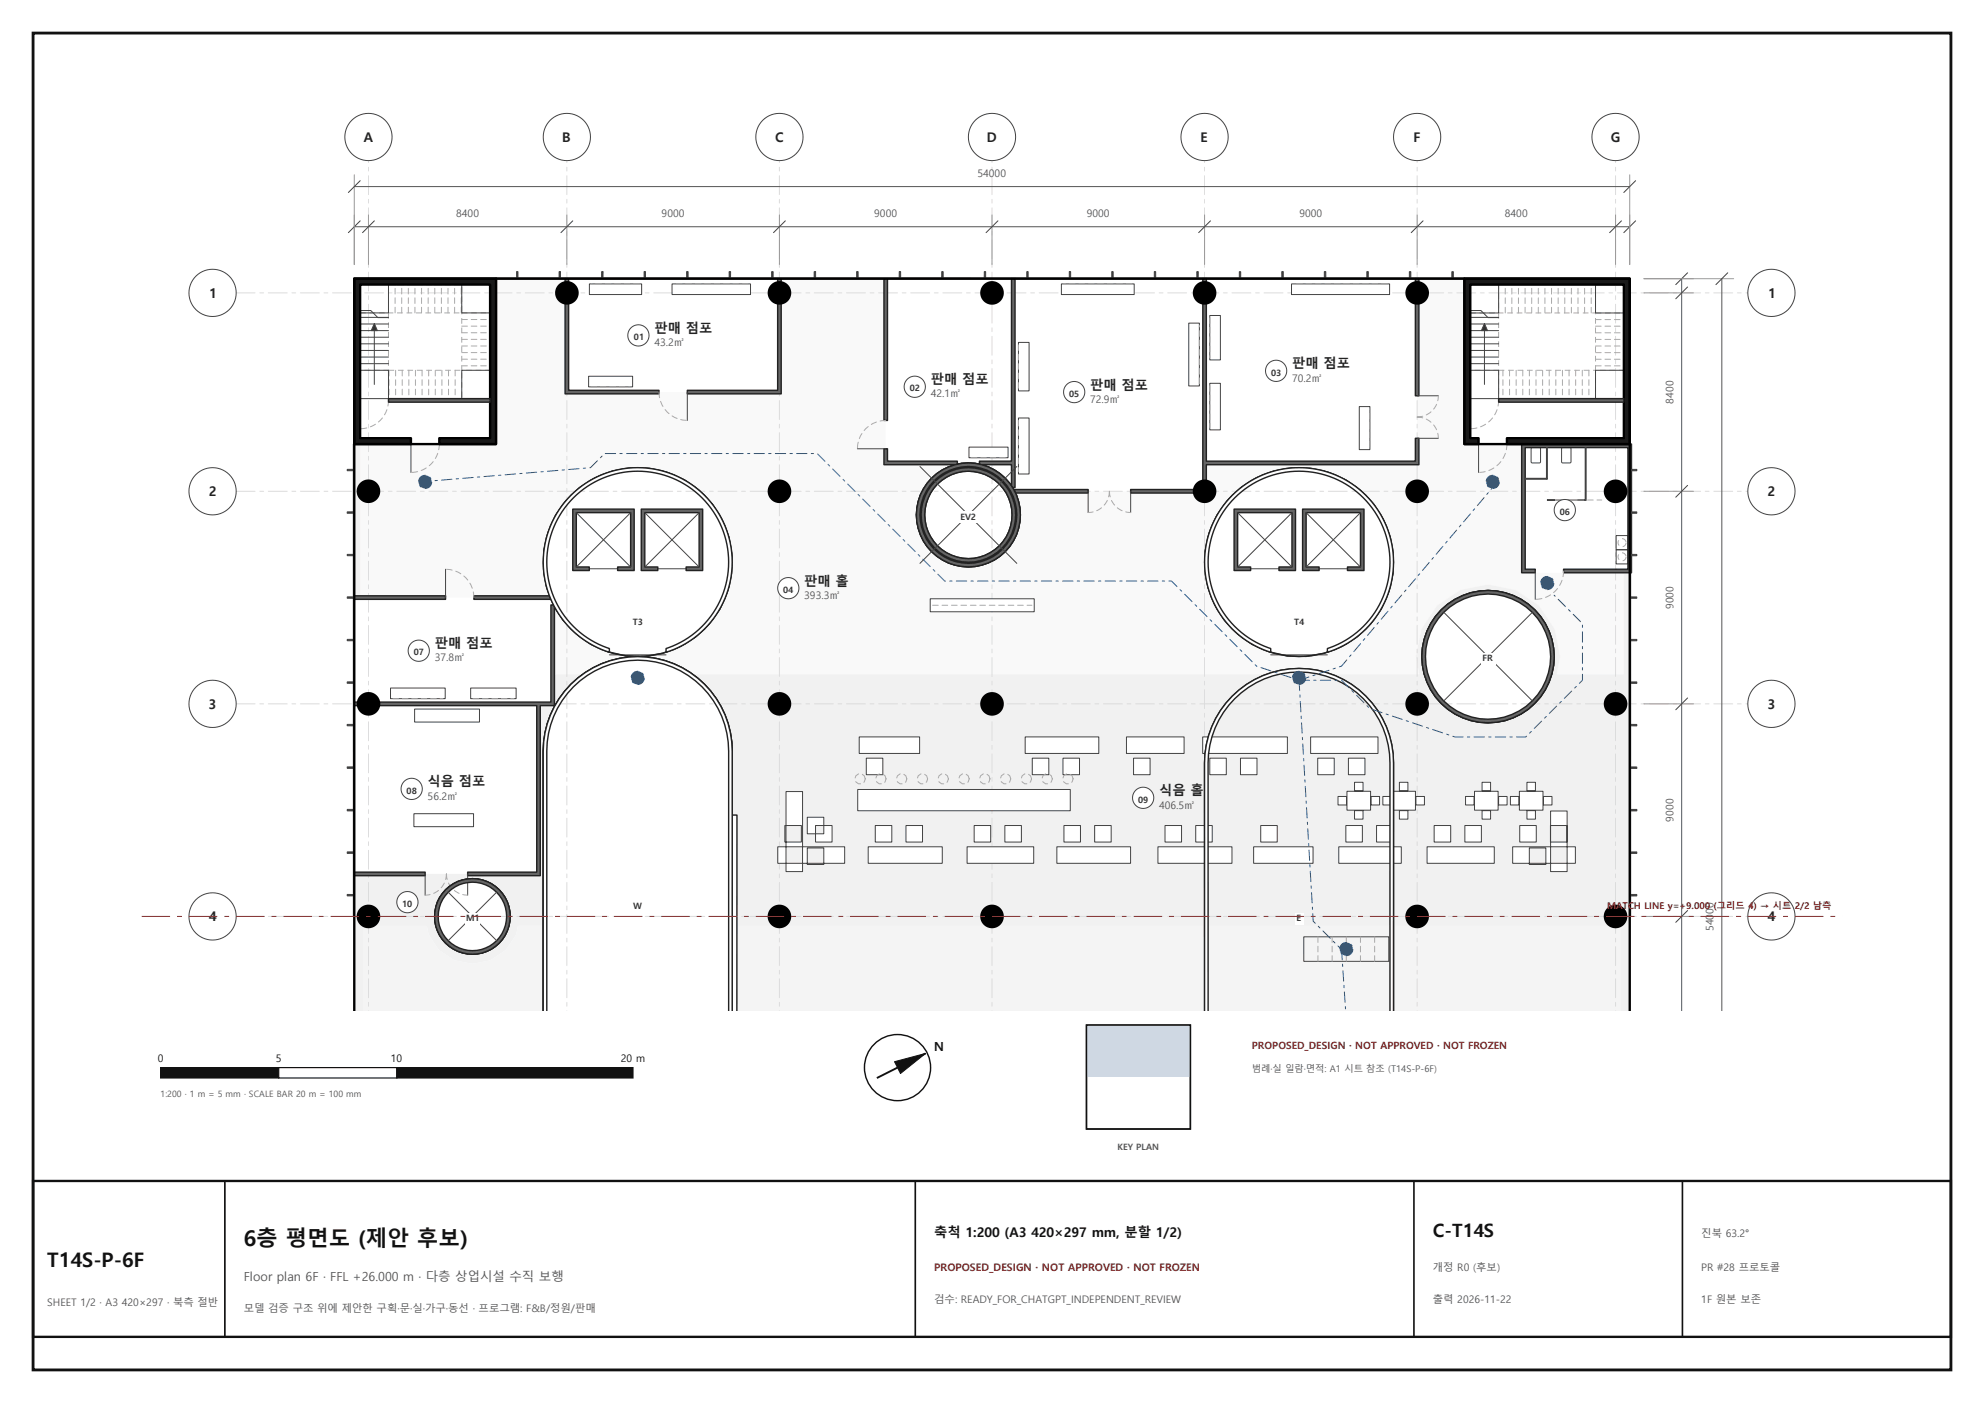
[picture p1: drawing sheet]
<svg xmlns="http://www.w3.org/2000/svg" width="420mm" height="297mm" viewBox="0 0 420 297" stroke-linecap="round" stroke-linejoin="round" font-family="sans-serif">
<path d="M7 7h406v283h-406z" fill="none" stroke="#111" stroke-width=".6"/>
<g fill="#fff">
<path d="M120 59h45v24h-45z" fill-rule="evenodd"/>
<path d="M187.5 59h27v39h-27z" fill-rule="evenodd"/>
<path d="M255 59h45v39h-45z" fill-rule="evenodd"/>
</g>
<path d="M105 59h15v23.9l.1 .1h44.8l.1-24h22.5v38.9l16.5 .2a10.7 10.7 0 0 0-4.5 1.4l-1.2 .8a11 11 0 0 0-4.3 8.7l.2 2.1a10.8 10.8 0 0 0 4.1 6.6l2.5 1.5 2.8 .7 1.4 .1a11 11 0 0 0 5.5-1.5l2.3-1.7 1.7-2.3 1.1-2.6 .4-2.9a10.5 10.5 0 0 0-1.3-5.1l40.2 .1 .1-.1v-5.9h44.9l.1-39h10v34.9l12.3 .1-.2 .4v26.5l.1 .3 21.6 .1v21.5h-14.3l.8-3.8-1.2-5.7-3.2-5-5.1-3.4-5.8-1.1-5.9 1.2-5 3.3-3.2 5-1.1 5.6 .7 3.8h-153.9a18.9 18.9 0 0 0-7.7-3.3l-1.9-.3a19.6 19.6 0 0 0-13.6 3.7h-6.4v-15.2l-.3-.7a19.9 19.9 0 0 0 21.2 11.9 19.9 19.9 0 0 0 16.9-17.4 19.5 19.5 0 0 0-.5-7.8l-1.5-3.6a20.7 20.7 0 0 0-15.4-10.8l-3.9-.1a19.9 19.9 0 0 0-13.7 6.9 19.9 19.9 0 0 0-3.8 6.8 19.2 19.2 0 0 0 .6 13.7h-40.3v-32.5l28.7-.1zM255 119a20 20 0 0 0 40 0 20 20 0 0 0-40 0z" fill-rule="evenodd" fill="#f9f9f9"/>
<g fill="#fff">
<path d="M214.5 59h40.5v45h-40.2l-.3-.5z" fill-rule="evenodd"/>
<path d="M75 126.5h41.6l.4 1.1v21.4h-42z" fill-rule="evenodd"/>
<path d="M75 149h39v36h-39z" fill-rule="evenodd"/>
</g>
<g fill="#f1f1f1">
<path d="M146.6 142.8l153.7-.1 .1-.1-.6-3.7 1.1-5.6 3.2-5 4.9-3.3 6-1.3 5.8 1.2 5.1 3.4 3.2 5 1.2 5.7-.7 3.7 14 .1 .2-.2v-21.3h1.2v92.7h-2v-17.9l-.1-.1h-186.9v-23.3l-.1-.2h-.9v-13.5a19.9 19.9 0 0 0-7.3-15.5zM301 139a14 14 0 0 0 28 0 14 14 0 0 0-28 0z" fill-rule="evenodd"/>
<path d="M75 94h1.3v32.5h-1.2l-.1 .2v58.3h38.9l.1-36 3-.1v-6.1h6.3l.5-.3a19.6 19.6 0 0 0-5.4 5.4l-1 1.7a20.6 20.6 0 0 0-2.4 9.4v55v-17.9l-.2-.1h-5.1l-.5 2-2.3 3.2-3.1 2-3.8 .8-3.7-.7-3.2-2.1-2.2-3-.6-2.2h-13.2l-.1 18h-2zM92 194a8 8 0 0 0 16 0 8 8 0 0 0-16 0z" fill-rule="evenodd"/>
</g>
<path d="M77 196h13.4l.3 1.6 .2 .6 2.2 3 3.1 2 3.8 .8 3.9-.8 3-2 2.3-3.2 .4-2h5.4v18h41v-18h187v18h-268h30h-28zM252.6 214h44.8zM233 214h14zM194 214h22zM194 214h22zM112.6 214h44.8z" fill-rule="evenodd" fill="#f4f4f4"/>
<g fill="none" stroke="#222" stroke-width=".3">
<path d="M119.8 106a20 20 0 0 1 25-4.3 20 20 0 0 1 9.2 23.5 20 20 0 0 1-28.8 11.2 20.2 20.2 0 0 1-8-8.4 20 20 0 0 1 .4-18.8zM259.8 106a20 20 0 0 1 28.2-2.1 20 20 0 0 1 2.1 28.1 20 20 0 0 1-28.1 2.2 20.7 20.7 0 0 1-6.8-17.6 22.4 22.4 0 0 1 4.6-10.6zM115 214v-55a20 20 0 0 1 20-20 20 20 0 0 1 20 20v13.5h1v41.5"/>
<circle cx="205" cy="109" r="11"/>
<circle cx="315" cy="139" r="14"/>
<circle cx="100" cy="194" r="8"/>
</g>
<path d="M50 62h320M50 104h320M50 149h320M50 194h320M78 214v-180M120 214v-180M165 214v-180M210 214v-180M255 214v-180M300 214v-180M342 214v-180" fill="none" stroke="#dcdcdc" stroke-width=".21" stroke-dasharray="4 1 .8 1"/>
<path d="M142.3 60.1h16.6v2.3h-16.6zM124.8 60.1h11v2.3h-11zM124.6 79.7h9.3v2.2h-9.3z" fill-rule="evenodd" fill="#fff" stroke="#444" stroke-width=".21"/>
<path d="M135.3 60.1h-10M158.4 60.1h-15.6M125.1 81.9h8.3" fill="none" stroke="#aaa" stroke-width=".21" stroke-dasharray="1.2 .8"/>
<path d="M205.1 94.7h8.3v2.2h-8.3z" fill-rule="evenodd" fill="#fff" stroke="#444" stroke-width=".21"/>
<path d="M205.6 96.9h7.3" fill="none" stroke="#aaa" stroke-width=".21" stroke-dasharray="1.2 .8"/>
<path d="M273.4 60.1h20.8v2.3h-20.8zM256.1 66.8h2.3v9.4h-2.3zM256.1 81.1h2.3v9.9h-2.3zM287.7 86.1h2.3v9.1h-2.3z" fill-rule="evenodd" fill="#fff" stroke="#444" stroke-width=".21"/>
<path d="M256.1 67.3v8.4M293.7 60.1h-19.8M256.1 81.6v8.9M290 94.7v-8.1" fill="none" stroke="#aaa" stroke-width=".21" stroke-dasharray="1.2 .8"/>
<path d="M196.9 126.8h22v2.7h-22z" fill-rule="evenodd" fill="#fff" stroke="#444" stroke-width=".21"/>
<path d="M197.4 128.1h21" fill="none" stroke="#aaa" stroke-width=".21" stroke-dasharray="1.2 .8"/>
<path d="M251.7 68.4h2.2v13.3h-2.2zM224.7 60.1h15.4v2.3h-15.4zM215.6 72.5h2.2v10.2h-2.2zM215.6 88.5h2.2v11.8h-2.2z" fill-rule="evenodd" fill="#fff" stroke="#444" stroke-width=".21"/>
<path d="M215.6 73v9.2M239.6 60.1h-14.4M215.6 89v10.8M253.9 81.2v-12.3" fill="none" stroke="#aaa" stroke-width=".21" stroke-dasharray="1.2 .8"/>
<path d="M82.7 145.7h11.5v2.2h-11.5zM99.6 145.7h9.7v2.2h-9.7z" fill-rule="evenodd" fill="#fff" stroke="#444" stroke-width=".21"/>
<path d="M83.2 147.9h10.5M100.1 147.9h8.7" fill="none" stroke="#aaa" stroke-width=".21" stroke-dasharray="1.2 .8"/>
<g fill="#fff" stroke="#444" stroke-width=".21">
<path d="M87.8 150.1h13.7v2.8h-13.7zM87.6 172.3h12.6v2.7h-12.6z" fill-rule="evenodd"/>
<path d="M164.6 179.3v3.5h14.2v-3.5zM166.1 174.8v3.5h3.5v-3.5zM172.6 174.8v3.5h3.5v-3.5zM183.8 179.3v3.5h15.7v-3.5zM185.3 174.8v3.5h3.5v-3.5zM191.8 174.8v3.5h3.5v-3.5zM204.7 179.3v3.5h14.1v-3.5zM206.2 174.8v3.5h3.5v-3.5zM212.7 174.8v3.5h3.5v-3.5zM223.7 179.3v3.5h15.6v-3.5zM225.2 174.8v3.5h3.5v-3.5zM231.7 174.8v3.5h3.5v-3.5zM245.1 179.3v3.5h15.7v-3.5zM246.6 174.8v3.5h3.5v-3.5zM253.1 174.8v3.5h3.5v-3.5zM265.4 179.3v3.5h12.6v-3.5zM266.9 174.8v3.5h3.5v-3.5zM283.4 179.3v3.5h13.2v-3.5zM284.9 174.8v3.5h3.5v-3.5zM291.4 174.8v3.5h3.5v-3.5zM302.1 179.3v3.5h14.2v-3.5zM303.6 174.8v3.5h3.5v-3.5zM310.1 174.8v3.5h3.5v-3.5zM320.2 179.3v3.5h13.3v-3.5zM321.7 174.8v3.5h3.5v-3.5zM328.2 174.8v3.5h3.5v-3.5zM181.9 156v3.5h12.8v-3.5zM183.4 160.5v3.5h3.5v-3.5zM217 156v3.5h15.6v-3.5zM218.5 160.5v3.5h3.5v-3.5zM225 160.5v3.5h3.5v-3.5zM238.5 156v3.5h12.2v-3.5zM240 160.5v3.5h3.5v-3.5zM254.6 156v3.5h17.9v-3.5zM256.1 160.5v3.5h3.5v-3.5zM262.6 160.5v3.5h3.5v-3.5zM277.5 156v3.5h14.2v-3.5zM279 160.5v3.5h3.5v-3.5zM285.5 160.5v3.5h3.5v-3.5zM166.4 167.6v16.9h3.5v-16.9zM170.9 179.5v3.5h3.5v-3.5zM170.9 173v3.5h3.5v-3.5zM328.2 171.7v12.8h3.5v-12.8zM323.7 179.5v3.5h3.5v-3.5zM181.6 167.1v4.5h45v-4.5zM285.1 167.5v4h5v-4zM283.2 168.6v1.8h1.8v-1.8zM290.2 168.6v1.8h1.8v-1.8zM286.7 171.6v1.8h1.8v-1.8zM286.7 165.6v1.8h1.8v-1.8zM294.6 167.5v4h5v-4zM292.7 168.6v1.8h1.8v-1.8zM299.7 168.6v1.8h1.8v-1.8zM296.2 171.6v1.8h1.8v-1.8zM296.2 165.6v1.8h1.8v-1.8zM312.1 167.5v4h5v-4zM310.2 168.6v1.8h1.8v-1.8zM317.2 168.6v1.8h1.8v-1.8zM313.7 171.6v1.8h1.8v-1.8zM313.7 165.6v1.8h1.8v-1.8zM321.6 167.5v4h5v-4zM319.7 168.6v1.8h1.8v-1.8zM326.7 168.6v1.8h1.8v-1.8zM323.2 171.6v1.8h1.8v-1.8zM323.2 165.6v1.8h1.8v-1.8z" fill-rule="evenodd"/>
</g>
<g fill="none" stroke="#aaa" stroke-width=".21" stroke-dasharray="1.2 .8">
<path d="M82.4 78.4v6M83.6 66.2v-6M83.8 78.4v6M85 66.2v-6M85.2 78.4v6M86.4 66.2v-6M86.6 78.4v6M87.8 66.2v-6M88 78.4v6M89.2 66.2v-6M89.4 78.4v6M90.6 66.2v-6"/>
<path d="M90.7 78.4v6M92 66.2v-6M92.1 78.4v6M93.4 66.2v-6M93.5 78.4v6M94.8 66.2v-6M94.9 78.4v6M96.2 66.2v-6M96.3 78.4v6M97.6 66.2v-6M97.7 67.6h6M97.7 69h6"/>
<path d="M97.7 70.4h6M97.7 71.8h6M97.7 73.2h6M97.7 74.6h6M97.7 76h6M97.7 77.4h6M183.2 164.9l-.2-.7-.6-.4h-.7l-.5 .4-.2 .7 .2 .6 .5 .4h.7l.6-.4 .2-.6M187.6 164.9l-.2-.7-.6-.4h-.7l-.5 .4-.2 .7 .2 .6 .5 .4h.7l.6-.4 .2-.6M192 164.9l-.2-.7-.6-.4h-.7l-.5 .4-.2 .7 .2 .6 .5 .4h.7l.6-.4 .2-.6M196.4 164.9l-.2-.7-.6-.4h-.7l-.5 .4-.2 .7 .2 .6 .5 .4h.7l.6-.4 .2-.6M200.8 164.9l-.2-.7-.6-.4h-.7l-.5 .4-.2 .7 .2 .6 .5 .4h.7l.6-.4 .2-.6M205.2 164.9l-.2-.7-.6-.4h-.7l-.5 .4-.2 .7 .2 .6 .5 .4h.7l.6-.4 .2-.6"/>
<path d="M209.6 164.9l-.2-.7-.6-.4h-.7l-.5 .4-.2 .7 .2 .6 .5 .4h.7l.6-.4 .2-.6M214 164.9l-.2-.7-.6-.4h-.7l-.5 .4-.2 .7 .2 .6 .5 .4h.7l.6-.4 .2-.6M218.4 164.9l-.2-.7-.6-.4h-.7l-.5 .4-.2 .7 .2 .6 .5 .4h.7l.6-.4 .2-.6M222.8 164.9l-.2-.7-.6-.4h-.7l-.5 .4-.2 .7 .2 .6 .5 .4h.7l.6-.4 .2-.6M227.2 164.9l-.2-.7-.6-.4h-.7l-.5 .4-.2 .7 .2 .6 .5 .4h.7l.6-.4 .2-.6M279 203.5v-5.2M282 203.5v-5.2M285 203.5v-5.2M288 203.5v-5.2M291 203.5v-5.2"/>
</g>
<g fill="none" stroke="#444" stroke-width=".21">
<path d="M76.2 78.4h6v6h-6zM76.2 60.2h6v6h-6zM76.2 65.7h2.3l1.5 1.5h2.2M76.2 77h6M76.2 75.6h6M76.2 74.2h6M76.2 72.8h6M76.2 71.4h6M76.2 70h6M76.2 68.6h6M76.2 67.2h6M79.2 70v11.4"/>
<path d="M97.7 60.2h6v6h-6zM97.7 78.4h6v6h-6zM324.2 94.8l1.7-.1 .2 .2v2.8l-.1 .3h-1.6l-.2-.1zM330.6 94.8l1.7-.1 .2 .2 .1 2.9-.2 .2h-1.6l-.2-.1zM342.1 116.4h2.5v3h-2.5zM342.1 113.4h2.5v3h-2.5zM276 198.3h18v5.2h-18z"/>
</g>
<g fill="none" stroke="#aaa" stroke-width=".21" stroke-dasharray="1.2 .8" stroke-linecap="butt">
<path d="M76.2 66.2h6v12.2h-6zM82.2 60.2h15.5v6h-15.5zM82.2 78.4h15.5v6h-15.5zM97.7 66.2h6v12.2h-6z"/>
<circle cx="343.4" cy="117.9" r=".85"/>
<circle cx="343.4" cy="114.9" r=".85"/>
</g>
<path d="M79.2 68.5l.7 1.5h-1.3z" fill="#333" stroke="#444" stroke-width=".21"/>
<path d="M311.3 66.3h6v12.1h-6zM317.3 60.3h20.5v6h-20.5zM317.3 78.4h20.5v6h-20.5zM337.8 66.3h6v12.1h-6z" fill="none" stroke="#aaa" stroke-width=".21" stroke-dasharray="1.2 .8" stroke-linecap="butt"/>
<g fill="none" stroke="#444" stroke-width=".21">
<path d="M311.3 78.4h6v6h-6zM311.3 60.3h6v6h-6zM311.3 65.7h2.2l1.5 1.5h2.3M311.3 77h6M311.3 75.6h6M311.3 74.2h6M311.3 72.8h6M311.3 71.4h6M311.3 70h6M311.3 68.6h6M311.3 67.2h6M314.3 70v11.4"/>
<path d="M337.8 60.3h6v6h-6zM337.8 78.4h6v6h-6z"/>
</g>
<g fill="none" stroke="#aaa" stroke-width=".21" stroke-dasharray="1.2 .8">
<path d="M318.2 78.4v6M318.7 66.3v-6M319.6 78.4v6M320 66.3v-6M321 78.4v6M321.4 66.3v-6M322.4 78.4v6M322.8 66.3v-6M323.8 78.4v6M324.2 66.3v-6M325.2 78.4v6M325.6 66.3v-6"/>
<path d="M326.6 78.4v6M327 66.3v-6M328 78.4v6M328.4 66.3v-6M329.4 78.4v6M329.9 66.3v-6M330.8 78.4v6M331.3 66.3v-6M332.2 78.4v6M332.7 66.3v-6M333.6 78.4v6M334.1 66.3v-6"/>
<path d="M335 78.4v6M335.5 66.3v-6M336.4 78.4v6M336.9 66.3v-6M337.8 67.7h6M337.8 69h6M337.8 70.4h6M337.8 71.8h6M337.8 73.2h6M337.8 74.6h6M337.8 76h6M337.8 77.4h6"/>
</g>
<path d="M314.3 68.5l.6 1.5h-1.3z" fill="#333" stroke="#444" stroke-width=".21"/>
<g fill="#666" stroke="#222" stroke-width=".3">
<path d="M214.8 103.6h15.6v.8h-15.6zM254.6 59h.8v38.6h44.2v-4.8h.8v5.6h-45v6h-16v-.8h15.2zM299.6 59h.8v24.8h-.8zM214.1 59h.8v44.2h-.8v-4.8h-6.8v-.8h6.8zM187.1 95h.8v2.6h14.8v.8h-15.6zM187.1 59h.8v30h-.8zM119.6 59h.8v23.6h19.1v.8h-19.9zM164.6 59h.8v24.4h-19.9v-.8h19.1zM75 148.6h41.6v-20.5h.8v21.3h-3v36h-15.4v-.8h14.6v-35.2h-38.6zM75 184.6h15v.8h-15zM100.3 126.1h16.3v.8h-16.3zM75 126.1h19.3v.8h-19.3z" fill-rule="evenodd"/>
<path d="M322.1 94h23.3v27.2h-14.4v-.7h13.6v-25.8h-21.7v25.8h2.1v.7h-2.9z" fill-rule="evenodd"/>
</g>
<g fill="#888" stroke="#444" stroke-width=".21">
<path d="M327.4 94.7h.2v6.7h-.2z" fill-rule="evenodd"/>
<path d="M322.9 101.3h4.5v.1h-4.5z" fill-rule="evenodd"/>
<path d="M335.6 94.7h.2v11.3h-.2z" fill-rule="evenodd"/>
<path d="M327.6 105.8h1.5v.2h-1.5z" fill-rule="evenodd"/>
<path d="M334.1 105.8h1.5v.2h-1.5z" fill-rule="evenodd"/>
</g>
<g fill="none" stroke="#444" stroke-width=".21">
<path d="M105 58.8h205v.2h-143.5h-61.5zM74.8 94h.2v100h-.2zM76.2 84.8v6M87 94v6M145.5 83v6M181.5 95h6M300 83.8h4.5M300 92.8h4.5M311.3 84.8v6M313 94v6M345 94h.2v100h-.2zM230.4 104v4.5"/>
<path d="M239.4 104v4.5M329.1 105.8h5M94.3 120.5v6M124.7 120.4h6M129 138.6h12M139.2 120.4h6M264.8 120.4h5.9M269 138.6h12M279.2 120.4h6M325 120.9v6M90 185v4.5M99 185v4.5"/>
</g>
<g fill="none" stroke="#aaa" stroke-width=".21" stroke-dasharray="1.2 .8">
<path d="M82.2 84.8a6 6 0 0 1-6 6M93 94a6 6 0 0 1-6 6M139.5 83a6 6 0 0 0 6 6M187.5 89a6 6 0 0 0-6 6M300 88.3a4.5 4.5 0 0 0 4.5-4.5M300 88.3a4.5 4.5 0 0 1 4.5 4.5M317.3 84.8a6 6 0 0 1-6 6M319 94a6 6 0 0 1-6 6M234.9 104a4.5 4.5 0 0 0 4.5 4.5M234.9 104a4.5 4.5 0 0 1-4.5 4.5M334.1 105.8h5M100.3 126.5a6 6 0 0 0-6-6"/>
<path d="M331 120.9a6 6 0 0 1-6 6M94.5 185a4.5 4.5 0 0 0 4.5 4.5M94.5 185a4.5 4.5 0 0 1-4.5 4.5"/>
</g>
<path d="M73.5 189.3l1.3 .1v.2l-1.3 .1zM73.5 180.3h1.3v.3l-1.3 .1zM73.5 171.3h1.3v.4h-1.3zM73.5 162.3h1.3v.4h-1.3zM73.5 153.3h1.3v.4l-1.3-.1zM73.5 144.3h1.3v.4l-1.3-.1zM73.5 135.3h1.3v.3h-1.3zM73.5 126.3l1.3 .1v.2h-1.3zM73.5 117.4h1.3v.2h-1.3zM73.5 108.4h1.3v.2h-1.3zM73.5 99.4h1.3v.2l-1.3 .1zM109.4 57.5h.3l-.1 1.3h-.2zM136.4 57.5h.2v1.3h-.2zM118.4 57.5h.2v1.3h-.2zM127.4 57.5h.3l-.1 1.3h-.2zM154.4 57.5h.3v1.3h-.3zM244.4 57.5h.2l.1 1.3h-.3zM253.4 57.5h.3l-.1 1.3h-.2zM262.4 57.5h.3l-.1 1.3h-.2zM199.4 57.5h.3v1.3h-.4zM235.4 57.5h.2l.1 1.3h-.3zM190.4 57.5h.3v1.3h-.4zM145.4 57.5h.3v1.3h-.3zM163.4 57.5h.3v1.3h-.4zM181.3 57.5h.4v1.3h-.4zM226.4 57.5h.2l.1 1.3h-.3zM208.4 57.5h.3v1.3h-.3zM271.3 57.5h.4v1.3h-.3zM217.4 57.5h.2l.1 1.3h-.3zM172.4 57.5h.3v1.3h-.4zM345.2 189.4l1.3-.1v.4h-1.3zM345.2 180.4l1.3-.1v.4h-1.3zM345.2 171.4l1.3-.1v.4h-1.3zM345.2 162.4h1.3v.3h-1.3zM345.2 153.4h1.3v.3l-1.3-.1zM345.2 144.4h1.3v.3h-1.3zM345.2 135.4h1.3v.2l-1.3 .1zM345.2 126.4h1.3v.2l-1.3 .1zM345.2 117.4h1.3v.2l-1.3 .1zM345.2 108.4h1.3v.3h-1.3zM345.2 99.4h1.3v.3h-1.3zM298.3 57.5h.4v1.3h-.3zM289.3 57.5h.4v1.3h-.3zM307.3 57.5h.4v1.3h-.4zM280.3 57.5h.4v1.3h-.3z" fill-rule="evenodd" fill="#333" stroke="#444" stroke-width=".21"/>
<g fill="none" stroke="#222" stroke-width=".3">
<path d="M115 214v-55a20 20 0 0 1 20-20 20 20 0 0 1 20 20v55M255 214v-52.5a20 20 0 0 1 21-20 20 20 0 0 1 19 21.9v50.6"/>
<circle cx="135" cy="119" r="20"/>
<circle cx="205" cy="109" r="9.3"/>
<circle cx="205" cy="109" r="11"/>
<circle cx="275" cy="119" r="20"/>
<circle cx="315" cy="139" r="14"/>
<circle cx="100" cy="194" r="8"/>
</g>
<path d="M301 139a14 14 0 0 1 28 0 14 14 0 0 1-28 0zM301.8 139a13.2 13.2 0 0 0 26.4 0 13.2 13.2 0 0 0-26.4 0z" fill-rule="evenodd" fill="#666" stroke="#222" stroke-width=".3"/>
<path d="M305.6 129.6l18.8 18.8M324.4 129.6l-18.8 18.8" fill="none" stroke="#444" stroke-width=".21"/>
<path d="M92 194a8 8 0 0 1 16 0 8 8 0 0 1-16 0zM92.8 194a7.2 7.2 0 0 0 14.4 0 7.2 7.2 0 0 0-14.4 0z" fill-rule="evenodd" fill="#666" stroke="#222" stroke-width=".3"/>
<path d="M94.9 188.9l10.2 10.2M105.1 188.9l-10.2 10.2" fill="none" stroke="#444" stroke-width=".21"/>
<path d="M120.9 104.9a20 20 0 0 1 31.2 3.7 20 20 0 0 1-11.1 29.5v-.8a19.2 19.2 0 0 0 9.6-29.6 19.2 19.2 0 0 0-31.2 0 19.2 19.2 0 0 0 9.6 29.6v.8a20 20 0 0 1-8.1-33.2z" fill-rule="evenodd" fill="#fff" stroke="#222" stroke-width=".3"/>
<path d="M121.2 107.8h13v13h-3.5v-.8h2.8v-11.5h-11.5v11.5h2.7v.8h-3.5z" fill-rule="evenodd" fill="#666" stroke="#222" stroke-width=".3"/>
<path d="M122 108.5l11.5 11.5M133.5 108.5l-11.5 11.5" fill="none" stroke="#444" stroke-width=".21"/>
<path d="M135.8 107.8h12.9v13h-3.5v-.8h2.8v-11.5h-11.5v11.5h2.7v.8h-3.4z" fill-rule="evenodd" fill="#666" stroke="#222" stroke-width=".3"/>
<path d="M136.5 108.5l11.5 11.5M148 108.5l-11.5 11.5" fill="none" stroke="#444" stroke-width=".21"/>
<path d="M260.9 104.9a20 20 0 0 1 31.2 3.7 20 20 0 0 1-11.1 29.5v-.8a19.2 19.2 0 0 0 9.6-29.6 19.2 19.2 0 0 0-31.2 0 19.2 19.2 0 0 0 9.6 29.6v.8a20 20 0 0 1-8.1-33.2z" fill-rule="evenodd" fill="#fff" stroke="#222" stroke-width=".3"/>
<path d="M261.2 107.8h13.1v13h-3.6v-.8h2.8v-11.5h-11.5v11.5h2.8v.8h-3.6z" fill-rule="evenodd" fill="#666" stroke="#222" stroke-width=".3"/>
<path d="M262 108.5l11.5 11.5M273.5 108.5l-11.5 11.5" fill="none" stroke="#444" stroke-width=".21"/>
<path d="M275.7 107.8h13.1v13h-3.6v-.8h2.8v-11.5h-11.5v11.5h2.7v.8h-3.5z" fill-rule="evenodd" fill="#666" stroke="#222" stroke-width=".3"/>
<path d="M276.5 108.5l11.5 11.5M288 108.5l-11.5 11.5" fill="none" stroke="#444" stroke-width=".21"/>
<path d="M260.9 147.4a20.1 20.1 0 0 1 22.7-4 20.1 20.1 0 0 1 11.4 20v50.6h-40v-52.5a20 20 0 0 1 5.9-14.1zM261.4 147.9a19.3 19.3 0 0 0-5.7 13.6l.1 52.5h38.4v-50.6a19.3 19.3 0 0 0-10.9-19.3 19.3 19.3 0 0 0-21.9 3.8z" fill-rule="evenodd" fill="#fff"/>
<path d="M255 214v-52.5a20 20 0 0 1 21-20 20 20 0 0 1 19 21.9v50.6M255.8 214l-.1-52.5a19.3 19.3 0 0 1 20.3-19.2 19.3 19.3 0 0 1 18.2 21.1v50.6" fill="none" stroke="#222" stroke-width=".3"/>
<path d="M120.9 144.9a20 20 0 0 1 21.8-4.4 20 20 0 0 1 12.3 18.5v55h-40v-55a20 20 0 0 1 5.9-14.1zM121.4 145.4a19.3 19.3 0 0 0-5.6 13.6l-.1 55h38.6v-55a19.2 19.2 0 0 0-11.9-17.8 19.2 19.2 0 0 0-21 4.2z" fill-rule="evenodd" fill="#fff"/>
<path d="M115 214v-55a20 20 0 0 1 20-20 20 20 0 0 1 20 20v55M115.7 214l.1-55a19.3 19.3 0 0 1 19.2-19.2 19.3 19.3 0 0 1 19.3 19.2v55" fill="none" stroke="#222" stroke-width=".3"/>
<path d="M194 109a11 11 0 0 1 22 0 11 11 0 0 1-22 0zM194.8 109a10.2 10.2 0 0 0 20.4 0 10.2 10.2 0 0 0-20.4 0zM195 109a10 10 0 0 1 20 0 10 10 0 0 1-20 0zM195.8 109a9.2 9.2 0 0 0 18.4 0 9.2 9.2 0 0 0-18.4 0z" fill-rule="evenodd" fill="#666" stroke="#222" stroke-width=".3"/>
<path d="M194.7 98.8l20.6 20.5M215.3 98.8l-20.6 20.5" fill="none" stroke="#444" stroke-width=".21"/>
<path d="M75 59h30v35h-30zM310 59h35v35h-35z" fill="none" stroke="#000" stroke-width=".5"/>
<path d="M75 59h30v35h-12v-1.2h10.7v-32.6h-27.5v32.6h10.8v1.2h-12z" fill-rule="evenodd" fill="#1a1a1a" stroke="#000" stroke-width=".5"/>
<path d="M82.2 84.4h21.5v.7h-21.5z" fill-rule="evenodd" fill="#666" stroke="#222" stroke-width=".3"/>
<path d="M310 59h35v35h-26v-1.2h24.8v-32.5h-32.5v32.5h1.7v1.2h-3z" fill-rule="evenodd" fill="#1a1a1a" stroke="#000" stroke-width=".5"/>
<path d="M317.3 84.4h26.5v.7h-26.5z" fill-rule="evenodd" fill="#666" stroke="#222" stroke-width=".3"/>
<path d="M75 214v-155h270v155" fill="none" stroke="#000" stroke-width=".5"/>
<g fill="#000" stroke="#000" stroke-width=".5">
<circle cx="120" cy="62" r="2.25"/>
<circle cx="165" cy="62" r="2.25"/>
<circle cx="210" cy="62" r="2.25"/>
<circle cx="255" cy="62" r="2.25"/>
<circle cx="300" cy="62" r="2.25"/>
<circle cx="78" cy="104" r="2.25"/>
<circle cx="165" cy="104" r="2.25"/>
<circle cx="255" cy="104" r="2.25"/>
<circle cx="300" cy="104" r="2.25"/>
<circle cx="342" cy="104" r="2.25"/>
<circle cx="78" cy="149" r="2.25"/>
<circle cx="165" cy="149" r="2.25"/>
<circle cx="210" cy="149" r="2.25"/>
<circle cx="300" cy="149" r="2.25"/>
<circle cx="342" cy="149" r="2.25"/>
<circle cx="78" cy="194" r="2.25"/>
<circle cx="165" cy="194" r="2.25"/>
<circle cx="210" cy="194" r="2.25"/>
<circle cx="300" cy="194" r="2.25"/>
<circle cx="342" cy="194" r="2.25"/>
</g>
<path d="M89 102l36-3 3-3h45l27 27h48l18 18 9 3M275 144l3 51 6 6M275 144l9-3 33-39M275 144h9l6 6 18 6h15l12-12v-12l-6-6M284 201l.9 13" fill="none" stroke="#2f5d8a" stroke-width=".21" stroke-dasharray="2.2 .9 .5 .9"/>
<g fill="#2f5d8a" stroke="#2f5d8a" stroke-width=".21" stroke-dasharray="2.2 .9 .5 .9" stroke-linecap="butt">
<circle cx="90" cy="102" r="1.4"/>
<circle cx="316" cy="102" r="1.4"/>
<circle cx="135" cy="143.5" r="1.4"/>
<circle cx="275" cy="143.5" r="1.4"/>
<circle cx="327.5" cy="123.4" r="1.4"/>
<circle cx="285" cy="200.9" r="1.4"/>
</g>
<g fill="#fff" stroke="#444" stroke-width=".21">
<circle cx="135.1" cy="71" r="2.25"/>
<circle cx="193.6" cy="81.9" r="2.25"/>
<circle cx="270.1" cy="78.5" r="2.25"/>
<circle cx="166.9" cy="124.5" r="2.25"/>
<circle cx="227.4" cy="83" r="2.25"/>
<circle cx="331.3" cy="108" r="2.25"/>
<circle cx="88.6" cy="137.8" r="2.25"/>
<circle cx="87.1" cy="167" r="2.25"/>
<circle cx="242" cy="168.9" r="2.25"/>
<circle cx="86.2" cy="191" r="2.25"/>
</g>
<g fill="#fff">
<path d="M313.5 138.2h3v2.5h-3z"/>
<path d="M98.5 193.2h3v2.5h-3z"/>
<path d="M133.5 130.6h3v2.5h-3z"/>
<path d="M273.5 130.6h3v2.5h-3z"/>
<path d="M274.1 193.2h1.8v2.5h-1.8z"/>
<path d="M134.1 190.7h1.8v2.5h-1.8z"/>
<path d="M202.9 108.2h4.2v2.5h-4.2z"/>
</g>
<path d="M75 39.5h270M75 48h270M356 59v155M364.5 59v155" fill="none" stroke="#555" stroke-width=".21"/>
<g fill="none" stroke="#999" stroke-width=".21">
<path d="M75 37v19M345 37v19M78 45.5v10.5M120 45.5v10.5M165 45.5v10.5M210 45.5v10.5M255 45.5v10.5M300 45.5v10.5M342 45.5v10.5M348 59h19M348 62h10.5M348 104h10.5"/>
<path d="M348 149h10.5M348 194h10.5"/>
</g>
<g fill="none" stroke="#444" stroke-width=".21">
<path d="M76.2 38.3l-2.5 2.5M346.2 38.3l-2.4 2.5M76.2 46.8l-2.5 2.4M79.2 46.8l-2.5 2.4M121.2 46.8l-2.5 2.4M166.3 46.8l-2.6 2.4M211.3 46.8l-2.6 2.4M256.3 46.8l-2.5 2.4M301.3 46.8l-2.5 2.4M343.2 46.8l-2.4 2.4M346.2 46.8l-2.4 2.4M357.2 57.7l-2.5 2.6"/>
<path d="M365.8 57.7l-2.6 2.6M357.2 60.7l-2.5 2.6M357.2 102.8l-2.5 2.5M357.2 147.8l-2.5 2.5M357.2 192.8l-2.5 2.5"/>
</g>
<g fill="#fff" stroke="#444" stroke-width=".21">
<circle cx="78" cy="29" r="5"/>
<circle cx="120" cy="29" r="5"/>
<circle cx="165" cy="29" r="5"/>
<circle cx="210" cy="29" r="5"/>
<circle cx="255" cy="29" r="5"/>
<circle cx="300" cy="29" r="5"/>
<circle cx="342" cy="29" r="5"/>
<circle cx="45" cy="194" r="5"/>
<circle cx="375" cy="194" r="5"/>
<circle cx="45" cy="149" r="5"/>
<circle cx="375" cy="149" r="5"/>
<circle cx="45" cy="104" r="5"/>
<circle cx="375" cy="104" r="5"/>
<circle cx="45" cy="62" r="5"/>
<circle cx="375" cy="62" r="5"/>
</g>
<path d="M30 194h360" fill="none" stroke="#9b1c1c" stroke-width=".21" stroke-dasharray="6 1.5 1 1.5" stroke-linecap="butt"/>
<path d="M34 226h25v2.2h-25z" fill="#111" stroke="#111" stroke-width=".25"/>
<path d="M59 226h25v2.2h-25z" fill="#fff" stroke="#111" stroke-width=".25"/>
<path d="M84 226h50v2.2h-50z" fill="#111" stroke="#111" stroke-width=".25"/>
<circle cx="190" cy="226" r="7" fill="none" stroke="#111" stroke-width=".3"/>
<path d="M185.6 228.2l10.3-5.2z" fill="#000" stroke="#111" stroke-width=".4"/>
<path d="M189.4 224.7l6.5-1.7-5.3 4.2z" fill="#111" stroke="#111" stroke-width=".21"/>
<path d="M230 217h22v22h-22z" fill="#fff" stroke="#111" stroke-width=".3"/>
<path d="M230 217h22v11h-22z" fill="#cfd8e3"/>
<path d="M230 217h22v22h-22z" fill="none" stroke="#111" stroke-width=".3"/>
<path d="M7 250h406v33h-406z" fill="none" stroke="#111" stroke-width=".5"/>
<path d="M47.6 250v33M193.8 250v33M299.3 250v33M356.2 250v33" fill="none" stroke="#111" stroke-width=".35"/>
<text font-size="4.6" fill="#111" x="51.6" y="263.9">6층 평면도 (제안 후보)</text>
<text font-size="4.2" fill="#111" x="10" y="268.1">T14S-P-6F</text>
<text font-size="3.9" fill="#111" x="303.3" y="261.9">C-T14S</text>
<g font-size="2.8" fill="#222">
<text x="77" y="30">A</text>
<text x="119" y="30">B</text>
<text x="164.1" y="30">C</text>
<text x="208.9" y="30">D</text>
<text x="254.2" y="30">E</text>
<text x="299.2" y="30">F</text>
<text x="341" y="30">G</text>
<text x="44.3" y="63">1</text>
<text x="374.3" y="63">1</text>
<text x="138.5" y="70.5">판매 점포</text>
<text x="273.5" y="78">판매 점포</text>
<text x="197" y="81.4">판매 점포</text>
<text x="230.8" y="82.5">판매 점포</text>
<text x="44.2" y="105">2</text>
<text x="374.2" y="105">2</text>
<text x="170.3" y="124">판매 홀</text>
<text x="92" y="137.2">판매 점포</text>
<text x="44.2" y="150">3</text>
<text x="374.2" y="150">3</text>
<text x="90.5" y="166.5">식음 점포</text>
<text x="245.4" y="168.4">식음 홀</text>
<text x="44.2" y="195">4</text>
<text x="374.2" y="195">4</text>
</g>
<text font-size="2.8" fill="#111" x="197.8" y="261.9">축척 1:200 (A3 420×297 mm, 분할 1/2)</text>
<text font-size="2.6" fill="#111" x="197.7" y="222.6">N</text>
<text font-size="2.6" fill="#555" x="51.6" y="271.1">Floor plan 6F · FFL +26.000 m · 다층 상업시설 수직 보행</text>
<g font-size="2.2" fill="#555">
<text x="206.9" y="37.5">54000</text>
<text x="96.6" y="46">8400</text>
<text x="140.1" y="46">9000</text>
<text x="185.1" y="46">9000</text>
<text x="230.1" y="46">9000</text>
<text x="275.1" y="46">9000</text>
<text x="318.6" y="46">8400</text>
<text x="138.5" y="73.3">43.2㎡</text>
<text x="273.5" y="80.8">70.2㎡</text>
<text x="197" y="84.1">42.1㎡</text>
<text x="230.8" y="85.3">72.9㎡</text>
<text x="354.2" y="85.4" transform="rotate(-90 354.2 85.4)">8400</text>
<text x="170.3" y="126.8">393.3㎡</text>
<text x="354.2" y="128.9" transform="rotate(-90 354.2 128.9)">9000</text>
<text x="92" y="140">37.8㎡</text>
<text x="90.5" y="169.3">56.2㎡</text>
<text x="245.4" y="171.2">406.5㎡</text>
<text x="354.2" y="173.9" transform="rotate(-90 354.2 173.9)">9000</text>
<text x="362.8" y="197.1" transform="rotate(-90 362.8 197.1)">54000</text>
<text x="360.2" y="261.9">진북 63.2°</text>
<text x="303.3" y="269.1">개정 R0 (후보)</text>
<text x="360.2" y="269.1">PR #28 프로토콜</text>
<text x="197.8" y="275.7">검수: READY_FOR_CHATGPT_INDEPENDENT_REVIEW</text>
<text x="303.3" y="275.7">출력 2026-11-22</text>
<text x="360.2" y="275.7">1F 원본 보존</text>
<text x="10" y="276.4">SHEET 1/2 · A3 420×297 · 북측 절반</text>
<text x="51.6" y="277.7">모델 검증 구조 위에 제안한 구획·문·실·가구·동선 · 프로그램: F&amp;B/정원/판매</text>
</g>
<g font-size="2.2" fill="#111">
<text x="33.4" y="224.8">0</text>
<text x="58.4" y="224.8">5</text>
<text x="82.7" y="224.8">10</text>
<text x="131.4" y="224.8">20 m</text>
</g>
<text font-size="2.2" fill="#9b1c1c" x="197.8" y="269.1">PROPOSED_DESIGN · NOT APPROVED · NOT FROZEN</text>
<text font-size="2.1" fill="#9b1c1c" x="265" y="222">PROPOSED_DESIGN · NOT APPROVED · NOT FROZEN</text>
<text font-size="2" fill="#9b1c1c" x="340.2" y="192.5">MATCH LINE y=+9.000 (그리드 4) → 시트 2/2 남측</text>
<text font-size="2" fill="#555" x="265" y="227">범례·실 일람·면적: A1 시트 참조 (T14S-P-6F)</text>
<g font-size="1.9" fill="#333">
<text x="134.2" y="72">01</text>
<text x="192.6" y="82.9">02</text>
<text x="269.1" y="79.5">03</text>
<text x="226.3" y="84">05</text>
<text x="203.3" y="110">EV2</text>
<text x="330.2" y="109">06</text>
<text x="165.8" y="125.5">04</text>
<text x="134" y="132.4">T3</text>
<text x="273.9" y="132.4">T4</text>
<text x="87.6" y="138.8">07</text>
<text x="313.8" y="140">FR</text>
<text x="86.1" y="168">08</text>
<text x="240.9" y="169.9">09</text>
<text x="85.1" y="192">10</text>
<text x="98.7" y="195">M1</text>
<text x="134.1" y="192.5">W</text>
<text x="274.5" y="195">E</text>
</g>
<g font-size="1.9" fill="#555">
<text x="34" y="232.2">1:200 · 1 m = 5 mm · SCALE BAR 20 m = 100 mm</text>
<text x="236.6" y="243.5">KEY PLAN</text>
</g>
</svg>
